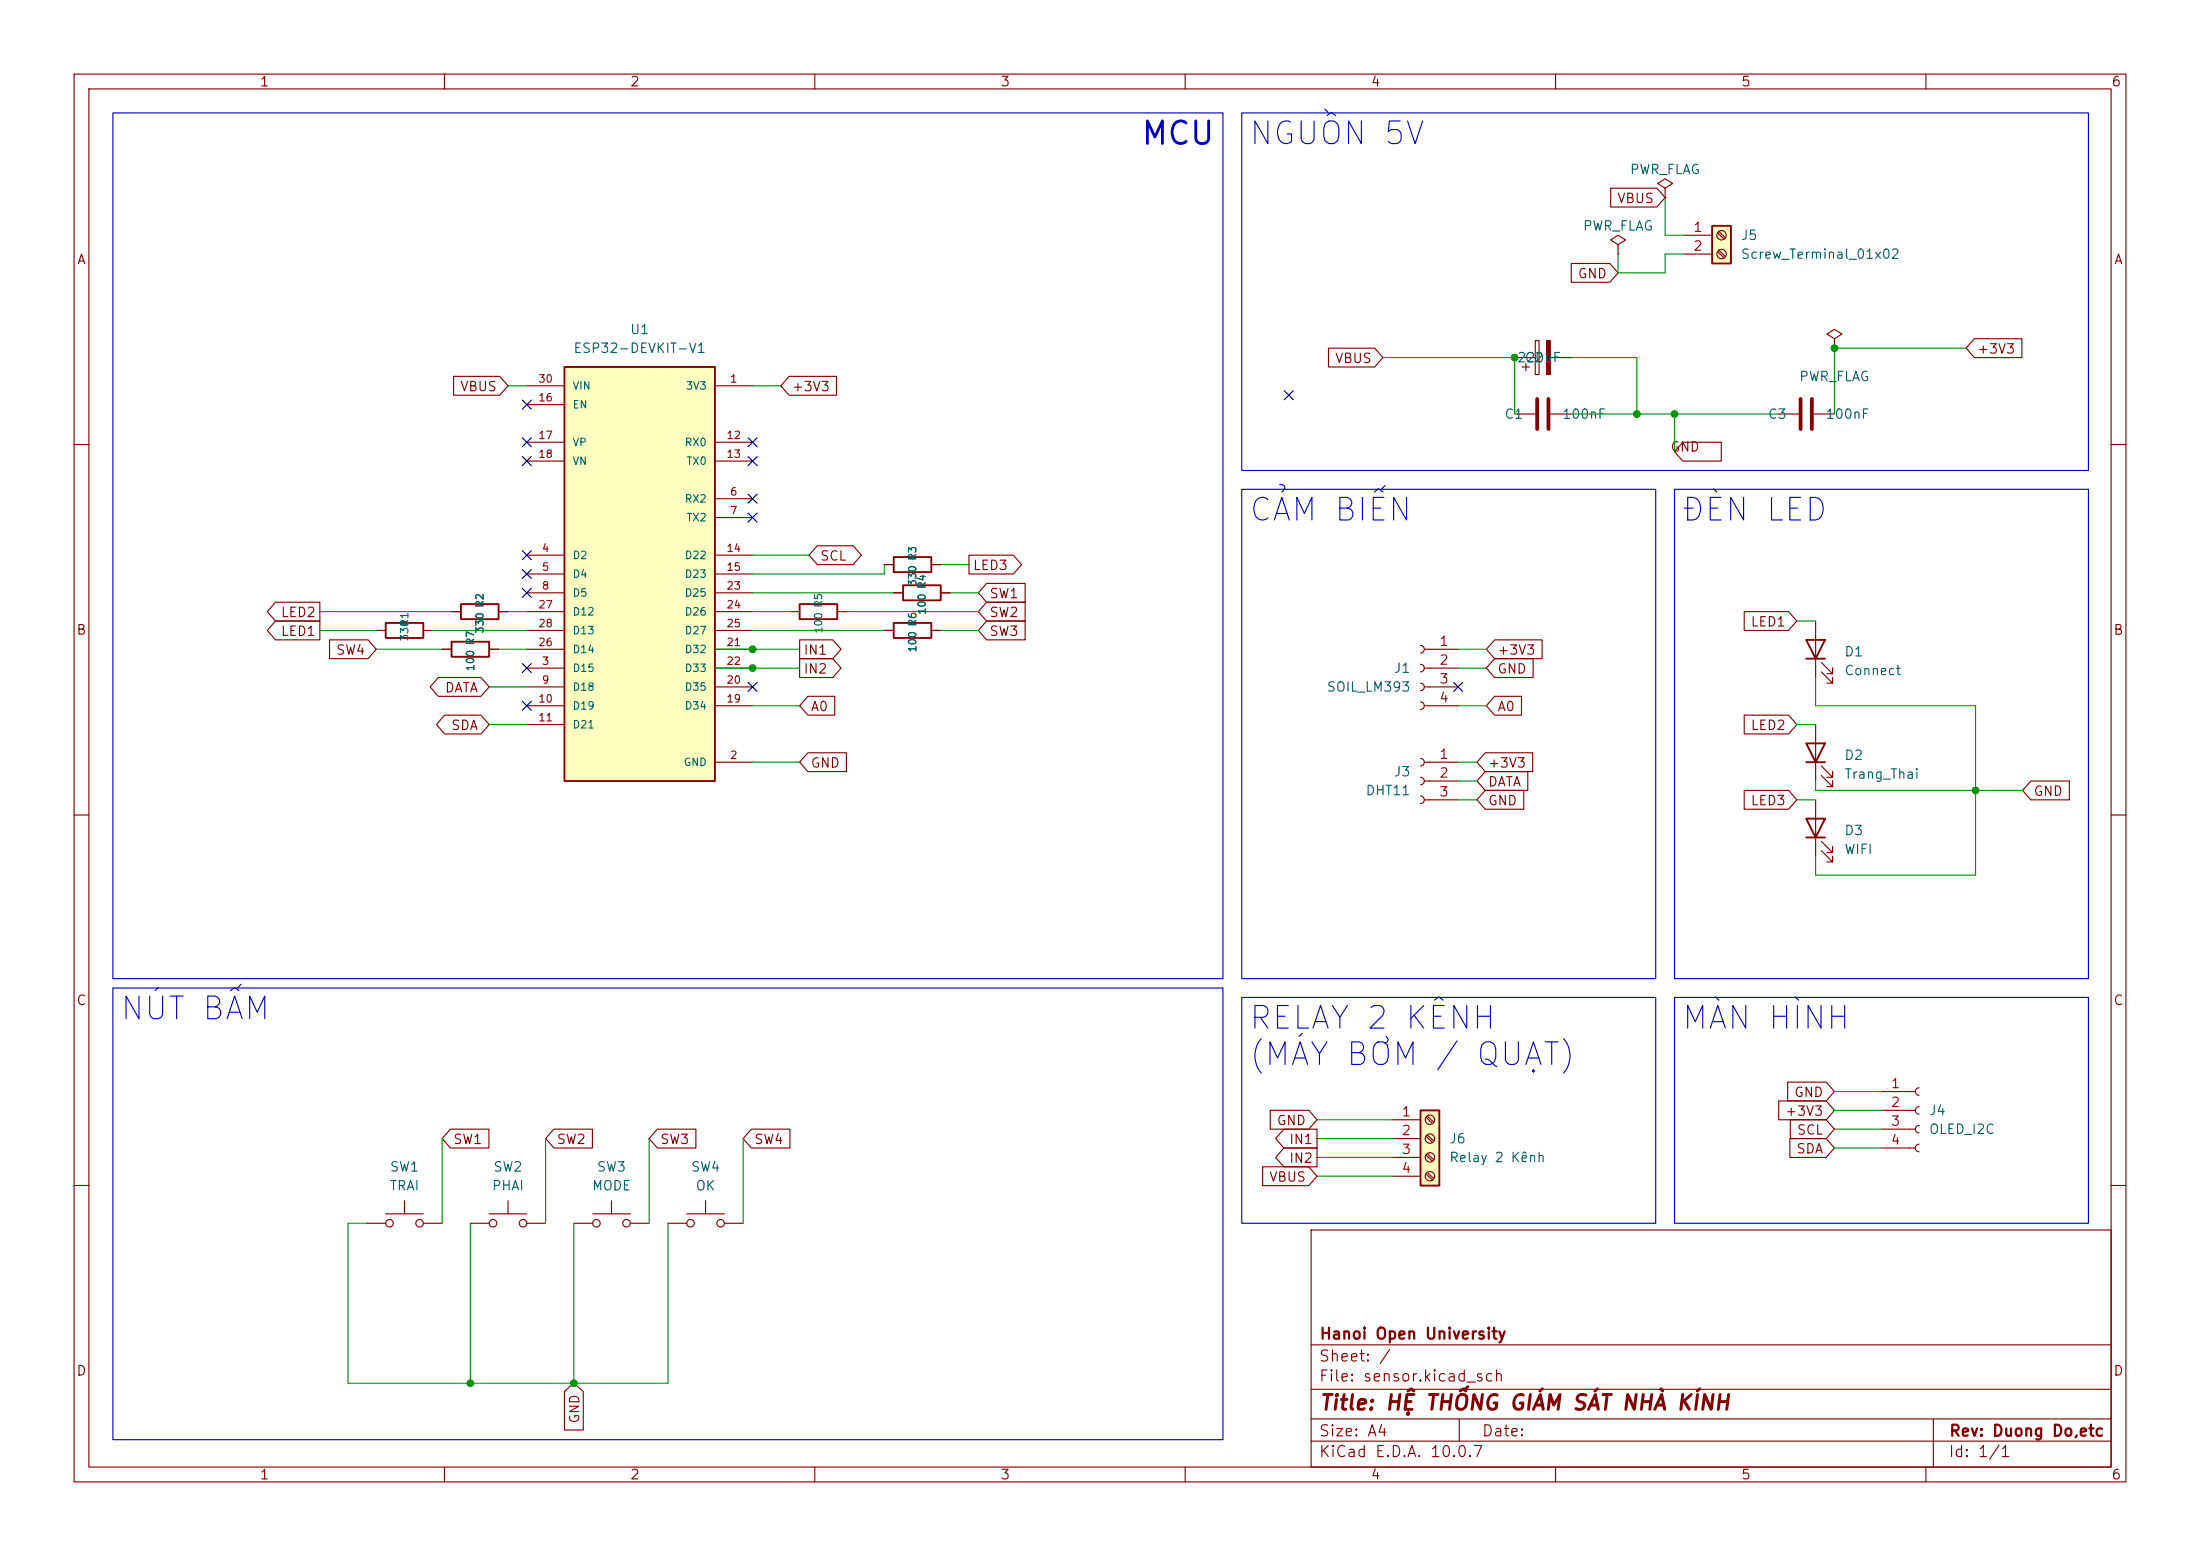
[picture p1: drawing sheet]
<svg xmlns="http://www.w3.org/2000/svg" width="297mm" height="210mm" viewBox="0 0 297 210" stroke-linecap="round" stroke-linejoin="round" font-family="sans-serif">
<g fill="none" stroke="#840000" stroke-width=".15">
<path d="M10 10h277v190h-277zM12 12h273v186h-273zM60 10v2M110 10v2M160 10v2M210 10v2M260 10v2M240 55.9h2.8M244.9 55.9h2.7M10 60h2M285 60h2M106.7 82.6h1.2"/>
<path d="M113 82.6h1.3M10 110h2M285 110h2M10 160h2M63.5 165.1h2.5M66 163.8h5.1M68.6 162.1v1.7M71.1 165.1h2.6M177 166h108v32h-108zM285 160h2M60 198v2M110 198v2"/>
<path d="M160 198v2M177 194.5h108M177 191.5h108M177 187.5h108M177 181.5h108M197 191.5v3M210 198v2M260 198v2M261 191.5v6.5"/>
<circle cx="66.5" cy="165.1" r=".51"/>
<circle cx="70.6" cy="165.1" r=".51"/>
</g>
<path d="M243.1 53.8v4.1M244.6 53.8v4.1" fill="none" stroke="#840000" stroke-width=".51"/>
<path d="M107.9 81.5h5.1v2.1h-5.1z" fill="none" stroke="#840000" stroke-width=".25"/>
<path d="M76.2 49.5h20.3v55.9h-20.3z" fill="#ffffc2"/>
<path d="M76.2 49.5h20.3v55.9h-20.3zM61 86.6h5v2h-5zM120.6 84.1h5.1v2h-5.1z" fill="none" stroke="#840000" stroke-width=".25"/>
<g fill="none" stroke="#840000" stroke-width=".15">
<path d="M218.4 33l1.1-.6-1.1-.6-1 .6 1 .6v1.3M218.4 34.3h.1M71.1 52.1h5.1M71.1 59.7h5.1M71.1 54.6h5.1M96.5 52.1h5.1M96.5 59.7h5.1M204.5 48.3h2.8M205.5 49.5h1M206 49v1M207.3 46h.5v4.5h-.5zM209.3 48.3h2.8"/>
<path d="M71.1 74.9h5.1M71.1 77.5h5.1M71.1 62.2h5.1M96.5 74.9h5.1M96.5 77.5h5.1M96.5 67.3h5.1M96.5 69.9h5.1M96.5 62.2h5.1M59.7 87.6h1.3M66 87.6h1.3M71.1 90.2h5.1M71.1 80h5.1"/>
<path d="M71.1 92.7h5.1M71.1 95.3h5.1M71.1 97.8h5.1M71.1 87.6h5.1M71.1 82.6h5.1M71.1 85.1h5.1M96.5 90.2h5.1M96.5 80h5.1M96.5 92.7h5.1M96.5 95.3h5.1M96.5 87.6h5.1M96.5 82.6h5.1"/>
<path d="M96.5 85.1h5.1M119.4 85.1h1.2M125.7 85.1h1.3M96.5 102.9h5.1M49.5 165.1h2.6M52.1 163.8h5M54.6 162.1v1.7M57.1 165.1h2.6"/>
<circle cx="52.6" cy="165.1" r=".51"/>
<circle cx="56.6" cy="165.1" r=".51"/>
</g>
<path d="M208.8 46h.5v4.5h-.5z" fill="#840000" stroke="#840000" stroke-width=".15"/>
<path d="M231.1 30.5h2.6v5.1h-2.6z" fill="#ffffc2"/>
<path d="M231.1 30.5h2.6v5.1h-2.6zM120.6 75.2h5.1v2h-5.1zM121.9 79h5.1v2h-5.1zM52.1 84.1h5v2h-5zM62.2 81.5h5.1v2.1h-5.1zM243.8 86.4h2.6l-1.3 2.5zM243.8 88.9h2.6M243.8 100.3h2.6l-1.3 2.6zM243.8 102.9h2.6" fill="none" stroke="#840000" stroke-width=".25"/>
<g fill="none" stroke="#840000" stroke-width=".15">
<path d="M224.8 25.4l1-.6-1-.7-1 .7 1 .6v1.3M224.8 26.7h.1M227.3 31.8h3.8M227.3 34.3h3.8M231.9 31.4l.8 .9M231.9 34l.8 .8M232.1 31.2l.8 .9M232.1 33.8l.8 .8M204.5 55.9h2.8M209.3 55.9h2.8M247.6 45.7l1.1-.6-1.1-.6-1 .6 1 .6v1.3M247.6 47h.1"/>
<path d="M119.4 76.2h1.2M125.7 76.2h1.3M50.8 85.1h1.3M57.1 85.1h1.3M61 82.6h1.2M67.3 82.6h1.3M120.6 80h1.3M127 80h1.3M191.8 87.1a.51 .51 0 0 1 .5 .5 .51 .51 0 0 1-.5 .5M191.8 89.7a.51 .51 0 0 1 .5 .5 .51 .51 0 0 1-.5 .5M191.8 92.2a.51 .51 0 0 1 .5 .5 .51 .51 0 0 1-.5 .5M191.8 94.7a.51 .51 0 0 1 .5 .6 .51 .51 0 0 1-.5 .5"/>
<path d="M192.3 87.6h4.5M192.3 90.2h4.5M192.3 92.7h4.5M192.3 95.3h4.5M245.1 83.8v7.6M245.1 97.8v7.6M245.9 90.7l1.5 1.5v-.8v.8h-.8M245.9 89.4l1.5 1.5v-.7v.7h-.8M245.9 104.6l1.5 1.6v-.8v.8h-.8M245.9 103.4l1.5 1.5v-.8v.8h-.8M77.5 165.1h2.5M80 163.8h5.1"/>
<path d="M82.5 162.1v1.7M85.1 165.1h2.5M90.2 165.1h2.5M92.7 163.8h5.1M95.2 162.1v1.7M97.8 165.1h2.5"/>
<circle cx="232.4" cy="31.7" r=".63"/>
<circle cx="232.4" cy="34.3" r=".63"/>
<circle cx="80.5" cy="165.1" r=".51"/>
<circle cx="84.6" cy="165.1" r=".51"/>
<circle cx="93.2" cy="165.1" r=".51"/>
<circle cx="97.3" cy="165.1" r=".51"/>
</g>
<path d="M207.5 53.8v4.1M209 53.8v4.1" fill="none" stroke="#840000" stroke-width=".51"/>
<path d="M191.8 149.9h2.5v10.1h-2.5z" fill="#ffffc2"/>
<path d="M243.8 110.5h2.6l-1.3 2.5zM243.8 113h2.6M191.8 149.9h2.5v10.1h-2.5z" fill="none" stroke="#840000" stroke-width=".25"/>
<g fill="none" stroke="#840000" stroke-width=".15">
<path d="M212.1 35.6h5.2l1.1 1.2-1.1 1.3h-5.2zM217.4 25.4h6.3l1.1 1.3-1.1 1.2h-6.3zM61.2 50.8h6.3l1.1 1.3-1.1 1.2h-6.3zM106.5 50.8h6.4v2.5h-6.4l-1.1-1.2zM179.3 47h6.3l1.1 1.3-1.1 1.2h-6.3zM227.2 59.7h5.2v2.5h-5.2l-1.1-1.2zM266.5 45.7h6.5v2.6h-6.5l-1.1-1.3zM110.3 73.7h4.9l1.1 1.2-1.1 1.3h-4.9l-1.1-1.3zM119.4 76.2h1.2M125.7 76.2h1.3M130.8 74.9h6l1.1 1.3-1.1 1.3h-6zM133.2 78.7h5.2v2.6h-5.2l-1.1-1.3z"/>
<path d="M37.2 81.3h6v2.5h-6l-1.1-1.2zM37.2 83.8h6v2.6h-6l-1.1-1.3zM44.5 86.4h5.2l1.1 1.2-1.1 1.3h-5.2zM59.2 91.4h5.7l1.1 1.3-1.1 1.3h-5.7l-1.1-1.3zM59.7 87.6h1.3M60 96.5h4.9l1.1 1.3-1.1 1.3h-4.9l-1.1-1.3zM61 82.6h1.2M66 87.6h1.3M67.3 82.6h1.3M107.9 88.9h4.5l1.1 1.3-1.1 1.2h-4.5zM107.9 86.4h4.5l1.1 1.2-1.1 1.3h-4.5zM109.1 94h3.6v2.5h-3.6l-1.2-1.2z"/>
<path d="M119.4 85.1h1.2M120.6 80h1.3M125.7 85.1h1.3M127 80h1.3M133.2 83.8h5.2v2.6h-5.2l-1.1-1.3zM133.2 81.3h5.2v2.5h-5.2l-1.1-1.2zM201.8 94h3.6v2.5h-3.6l-1.1-1.2zM201.8 86.4h6.4v2.5h-6.4l-1.1-1.3zM201.8 88.9h5.2v2.5h-5.2l-1.1-1.2zM235.5 82.5h6l1.1 1.3-1.1 1.3h-6zM235.5 96.5h6l1.1 1.3-1.1 1.3h-6zM109.1 101.6h5.2v2.5h-5.2l-1.2-1.2z"/>
<path d="M191.8 102.4a.51 .51 0 0 1 .5 .5 .51 .51 0 0 1-.5 .5M191.8 104.9a.51 .51 0 0 1 .5 .5 .51 .51 0 0 1-.5 .5M191.8 107.4a.51 .51 0 0 1 .5 .6 .51 .51 0 0 1-.5 .5M192.3 102.9h4.5M192.3 105.4h4.5M192.3 108h4.5M200.5 104.1h5.8v2.6h-5.8l-1.1-1.3zM200.5 101.6h6.4v2.5h-6.4l-1.1-1.2zM200.5 106.7h5.2v2.5h-5.2l-1.1-1.2zM235.5 106.7h6l1.1 1.3-1.1 1.2h-6zM245.1 108v7.6M245.9 114.8l1.5 1.5v-.7v.7h-.8"/>
<path d="M245.9 113.5l1.5 1.6v-.8v.8h-.8M274.2 105.4h5.2v2.6h-5.2l-1.2-1.3zM60.8 152.4h5.2v2.5h-5.2l-1.1-1.2zM74.8 152.4h5.2v2.5h-5.2l-1.1-1.2zM88.7 152.4h5.2v2.5h-5.2l-1.1-1.2zM101.4 152.4h5.2v2.5h-5.2l-1.1-1.2zM170.5 157.5h6.2l1.1 1.3-1.1 1.2h-6.2zM171.5 149.9h5.2l1.1 1.2-1.1 1.3h-5.2zM173.3 152.4h4.5v2.5h-4.5l-1.1-1.2zM173.3 154.9h4.5v2.6h-4.5l-1.1-1.3zM188 151.1h3.8M188 153.7h3.8"/>
<path d="M188 156.2h3.8M188 158.8h3.8M192.5 150.8l.9 .8M192.5 153.3l.9 .9M192.5 155.9l.9 .8M192.5 158.4l.9 .9M192.7 150.6l.8 .9M192.7 153.2l.8 .8M192.7 155.7l.8 .8M192.7 158.2l.8 .9M240.1 148.6h6.4l1.1 1.3-1.1 1.2h-6.4zM241.3 146h5.2l1.1 1.3-1.1 1.3h-5.2z"/>
<path d="M241.6 153.7h4.9l1.1 1.2-1.1 1.3h-4.9zM241.7 151.1h4.8l1.1 1.3-1.1 1.3h-4.8zM254 147.3h4.6M254 149.9h4.6M254 152.4h4.6M254 154.9h4.6M259.1 146.8a.51 .51 0 0 0-.5 .5 .51 .51 0 0 0 .5 .5M259.1 149.4a.51 .51 0 0 0-.5 .5 .51 .51 0 0 0 .5 .5M259.1 151.9a.51 .51 0 0 0-.5 .5 .51 .51 0 0 0 .5 .5M259.1 154.4a.51 .51 0 0 0-.5 .5 .51 .51 0 0 0 .5 .5M76.2 187.8l1.3-1.1 1.2 1.1v5.2h-2.5z"/>
<circle cx="193" cy="153.7" r=".63"/>
<circle cx="193" cy="151.1" r=".63"/>
<circle cx="193" cy="156.2" r=".63"/>
<circle cx="193" cy="158.7" r=".63"/>
</g>
<g fill="none" stroke="#009600" stroke-width=".15">
<path d="M218.4 34.3v2.5h6.4v-2.5h2.5M224.8 26.7v5.1h2.5M68.6 52.1h2.5M101.6 52.1h3.8M186.7 48.3h17.8v7.6M212.1 48.3h8.9v7.6M212.1 55.9h27.9M226.1 55.9v5.1M265.4 47h-17.8v8.9M101.6 74.9h7.6M119.4 76.2v1.3h-17.8M127 76.2h3.8"/>
<path d="M43.2 82.6h17.8M43.2 85.1h7.6M50.8 87.6h8.9M58.4 85.1h12.7M66 92.7h5.1M66 97.8h5.1M67.3 87.6h3.8M68.6 82.6h2.5M96.5 87.6h11.4M96.5 90.2h11.4M101.6 82.6h5.1M101.6 80h19"/>
<path d="M101.6 85.1h17.8M101.6 95.3h6.3M114.3 82.6h17.8M127 85.1h5.1M128.3 80h3.8M196.8 87.6h3.9M196.8 90.2h3.9M196.8 95.3h3.9M242.6 83.8h2.5M242.6 97.8h2.5M245.1 91.4v3.9h21.6v22.8h-21.6v-2.5M101.6 102.9h6.3"/>
<path d="M196.8 102.9h2.6M196.8 105.4h2.6M196.8 108h2.6M242.6 108h2.5M245.1 105.4v1.3h27.9M59.7 153.7v11.4M73.7 153.7v11.4M87.6 153.7v11.4M100.3 153.7v11.4M177.8 151.1h10.2M177.8 156.2h10.2M177.8 158.8h10.2"/>
<path d="M177.8 153.7h10.2M247.6 152.4h6.4M247.6 149.9h6.4M247.6 147.3h6.4M247.6 154.9h6.4M49.5 165.1h-2.5v21.6h43.2v-21.6M63.5 165.1v21.6M77.5 165.1v21.6"/>
</g>
<g fill="none" stroke="#000084" stroke-width=".15">
<path d="M70.5 54l1.2 1.2M70.5 59.1l1.2 1.2M71.7 54l-1.2 1.2M71.7 59.1l-1.2 1.2M101 59.1l1.2 1.2M102.2 59.1l-1.2 1.2M173.4 52.7l1.2 1.2M174.6 52.7l-1.2 1.2M70.5 76.9l1.2 1.2M70.5 74.3l1.2 1.2M70.5 61.6l1.2 1.2M70.5 79.4l1.2 1.2"/>
<path d="M71.7 76.9l-1.2 1.2M71.7 74.3l-1.2 1.2M71.7 61.6l-1.2 1.2M71.7 79.4l-1.2 1.2M101 61.6l1.2 1.2M101 66.7l1.2 1.2M101 69.2l1.2 1.3M102.2 61.6l-1.2 1.2M102.2 66.7l-1.2 1.2M102.2 69.2l-1.2 1.3M70.5 89.6l1.2 1.2M70.5 94.6l1.2 1.3"/>
<path d="M71.7 89.6l-1.2 1.2M71.7 94.6l-1.2 1.3M101 92.1l1.2 1.2M102.2 92.1l-1.2 1.2M196.2 92.1l1.3 1.2M197.5 92.1l-1.3 1.2"/>
</g>
<path d="M15.2 15.2h149.9v116.9h-149.9zM167.6 15.2h114.3v48.3h-114.3zM167.6 66h55.9v66.1h-55.9zM226.1 66h55.8v66.1h-55.8zM15.2 133.4h149.9v60.9h-149.9zM167.6 134.6h55.9v30.5h-55.9zM226.1 134.6h55.8v30.5h-55.8z" fill="none" stroke="#0000c2" stroke-width=".15"/>
<g fill="#009600" stroke="#009600" stroke-width=".14">
<circle cx="266.7" cy="106.7" r=".46"/>
<circle cx="204.5" cy="48.3" r=".46"/>
<circle cx="221" cy="55.9" r=".46"/>
<circle cx="63.5" cy="186.7" r=".46"/>
<circle cx="77.5" cy="186.7" r=".46"/>
<circle cx="226.1" cy="55.9" r=".46"/>
<circle cx="247.6" cy="47" r=".46"/>
<circle cx="101.6" cy="90.2" r=".46"/>
<circle cx="101.6" cy="87.6" r=".46"/>
</g>
<g font-size="3" fill="#0000c2">
<text x="153.9" y="20.3">MCU</text>
<text x="168.4" y="20.3">NGUỒN 5V</text>
<text x="168.4" y="71.1">CẢM BIẾN</text>
<text x="226.8" y="71.1">ĐÈN LED</text>
<text x="16" y="138.4">NÚT BẤM</text>
<text x="168.4" y="139.7">RELAY 2 KÊNH</text>
<text x="226.8" y="139.7">MÀN HÌNH</text>
<text x="168.4" y="144.6">(MÁY BƠM / QUẠT)</text>
</g>
<text font-size="2" fill="#840000" x="178" y="190.8">Title: HỆ THỐNG GIÁM SÁT NHÀ KÍNH</text>
<g font-size="1.5" fill="#840000">
<text x="178" y="184.1">Sheet: /</text>
<text x="178" y="181.1">Hanoi Open University</text>
<text x="178" y="186.8">File: sensor.kicad_sch</text>
<text x="178" y="197">KiCad E.D.A. 10.0.7</text>
<text x="178" y="194.2">Size: A4</text>
<text x="200" y="194.2">Date:</text>
<text x="263" y="197">Id: 1/1</text>
<text x="263" y="194.2">Rev: Duong Do,etc</text>
</g>
<g font-size="1.3" fill="#840000">
<text x="35" y="12">1</text>
<text x="85" y="12">2</text>
<text x="135" y="12">3</text>
<text x="185" y="12">4</text>
<text x="235" y="12">5</text>
<text x="285" y="12">6</text>
<text x="218.2" y="27.7">VBUS</text>
<text x="10.3" y="36">A</text>
<text x="285.3" y="36">A</text>
<text x="212.9" y="37.9">GND</text>
<text x="62" y="53.1">VBUS</text>
<text x="106.8" y="53.1">+3V3</text>
<text x="180.1" y="49.3">VBUS</text>
<text x="266.8" y="48">+3V3</text>
<text x="225.4" y="61.3">GND</text>
<text x="110.6" y="76">SCL</text>
<text x="131.3" y="77.3">LED3</text>
<text x="37.8" y="83.6">LED2</text>
<text x="133.5" y="81.1">SW1</text>
<text x="133.5" y="83.6">SW2</text>
<text x="10.2" y="86">B</text>
<text x="37.8" y="86.1">LED1</text>
<text x="45.3" y="88.7">SW4</text>
<text x="108.4" y="88.7">IN1</text>
<text x="133.5" y="86.1">SW3</text>
<text x="202.1" y="88.7">+3V3</text>
<text x="236.3" y="84.9">LED1</text>
<text x="285.2" y="86">B</text>
<text x="60" y="93.8">DATA</text>
<text x="108.4" y="91.2">IN2</text>
<text x="202.1" y="91.2">GND</text>
<text x="60.8" y="98.8">SDA</text>
<text x="109.4" y="96.3">A0</text>
<text x="202.1" y="96.3">A0</text>
<text x="236.3" y="98.8">LED2</text>
<text x="109.4" y="103.9">GND</text>
<text x="200.8" y="106.5">DATA</text>
<text x="200.8" y="103.9">+3V3</text>
<text x="274.5" y="107.7">GND</text>
<text x="200.8" y="109">GND</text>
<text x="236.3" y="109">LED3</text>
<text x="10.2" y="136">C</text>
<text x="285.2" y="136">C</text>
<text x="242.1" y="148.4">GND</text>
<text x="61.1" y="154.7">SW1</text>
<text x="75.1" y="154.7">SW2</text>
<text x="89" y="154.7">SW3</text>
<text x="101.7" y="154.7">SW4</text>
<text x="172.3" y="152.2">GND</text>
<text x="174" y="154.7">IN1</text>
<text x="240.9" y="150.9">+3V3</text>
<text x="242.4" y="156">SDA</text>
<text x="242.5" y="153.5">SCL</text>
<text x="171.2" y="159.8">VBUS</text>
<text x="174" y="157.3">IN2</text>
<text x="10.2" y="186">D</text>
<text x="285.2" y="186">D</text>
<text x="78.5" y="192.2" transform="rotate(-90 78.5 192.2)">GND</text>
<text x="35" y="200">1</text>
<text x="85" y="200">2</text>
<text x="135" y="200">3</text>
<text x="185" y="200">4</text>
<text x="235" y="200">5</text>
<text x="285" y="200">6</text>
</g>
<g font-size="1.3" fill="#006464">
<text x="219.9" y="23.8">PWR_FLAG</text>
<text x="213.6" y="31.4">PWR_FLAG</text>
<text x="234.9" y="32.7">J5</text>
<text x="234.9" y="35.3">Screw_Terminal_01x02</text>
<text x="77.3" y="48">ESP32-DEVKIT-V1</text>
<text x="85" y="45.4">U1</text>
<text x="204.7" y="49.2">220uF</text>
<text x="205.7" y="49.2">C2</text>
<text x="242.8" y="51.8">PWR_FLAG</text>
<text x="203" y="56.8">C1</text>
<text x="210.8" y="56.8">100nF</text>
<text x="238.6" y="56.8">C3</text>
<text x="246.4" y="56.8">100nF</text>
<text x="248.9" y="88.9">D1</text>
<text x="179" y="93.7">SOIL_LM393</text>
<text x="188.1" y="91.1">J1</text>
<text x="248.9" y="91.5">Connect</text>
<text x="184.3" y="107.6">DHT11</text>
<text x="188.1" y="105.1">J3</text>
<text x="248.9" y="102.9">D2</text>
<text x="248.9" y="105.4">Trang_Thai</text>
<text x="248.9" y="113">D3</text>
<text x="248.9" y="115.6">WIFI</text>
<text x="195.6" y="154.6">J6</text>
<text x="260.3" y="150.8">J4</text>
<text x="260.3" y="153.4">OLED_I2C</text>
<text x="52.5" y="161">TRAI</text>
<text x="52.5" y="158.4">SW1</text>
<text x="66.3" y="161">PHAI</text>
<text x="66.5" y="158.4">SW2</text>
<text x="79.8" y="161">MODE</text>
<text x="80.5" y="158.4">SW3</text>
<text x="93.2" y="158.4">SW4</text>
<text x="93.8" y="161">OK</text>
<text x="195.6" y="157.2">Relay 2 Kênh</text>
</g>
<g font-size="1.3" fill="#a90000">
<text x="228.5" y="31.6">1</text>
<text x="228.5" y="34.2">2</text>
<text x="194.2" y="87.5">1</text>
<text x="194.2" y="90">2</text>
<text x="194.2" y="92.6">3</text>
<text x="194.2" y="95.1">4</text>
<text x="194.2" y="102.7">1</text>
<text x="194.2" y="105.3">2</text>
<text x="194.2" y="107.8">3</text>
<text x="255.2" y="147.2">1</text>
<text x="255.2" y="149.7">2</text>
<text x="189.1" y="151">1</text>
<text x="189.1" y="153.5">2</text>
<text x="255.2" y="152.3">3</text>
<text x="255.2" y="154.8">4</text>
<text x="189.1" y="156.1">3</text>
<text x="189.1" y="158.6">4</text>
</g>
<g font-size="1" fill="#a90000">
<text x="72.6" y="51.9">30</text>
<text x="98.5" y="51.9">1</text>
<text x="72.6" y="54.4">16</text>
<text x="72.6" y="59.5">17</text>
<text x="98" y="59.5">12</text>
<text x="72.6" y="62">18</text>
<text x="98" y="62">13</text>
<text x="98.5" y="67.1">6</text>
<text x="98.5" y="69.7">7</text>
<text x="73.1" y="74.7">4</text>
<text x="73.1" y="77.3">5</text>
<text x="98" y="74.7">14</text>
<text x="98" y="77.3">15</text>
<text x="72.6" y="82.4">27</text>
<text x="73.1" y="79.8">8</text>
<text x="98" y="79.8">23</text>
<text x="98" y="82.4">24</text>
<text x="72.6" y="87.4">26</text>
<text x="72.6" y="84.9">28</text>
<text x="73.1" y="90">3</text>
<text x="98" y="87.4">21</text>
<text x="98" y="90">22</text>
<text x="98" y="84.9">25</text>
<text x="72.6" y="95.1">10</text>
<text x="73.1" y="92.5">9</text>
<text x="98" y="95.1">19</text>
<text x="98" y="92.5">20</text>
<text x="72.6" y="97.6">11</text>
<text x="98.5" y="102.7">2</text>
</g>
<g font-size="1" fill="#006464">
<text x="77.2" y="52.8">VIN</text>
<text x="92.5" y="52.8">3V3</text>
<text x="77.2" y="55.4">EN</text>
<text x="77.2" y="60.5">VP</text>
<text x="77.2" y="63">VN</text>
<text x="92.4" y="60.5">RX0</text>
<text x="92.6" y="63">TX0</text>
<text x="92.4" y="68.1">RX2</text>
<text x="92.6" y="70.6">TX2</text>
<text x="77.2" y="75.7">D2</text>
<text x="92.4" y="75.7">D22</text>
<text x="77.2" y="78.2">D4</text>
<text x="77.2" y="80.8">D5</text>
<text x="77.2" y="83.3">D12</text>
<text x="92.4" y="78.2">D23</text>
<text x="92.4" y="80.8">D25</text>
<text x="92.4" y="83.3">D26</text>
<text x="123.9" y="79.2" transform="rotate(-90 123.9 79.2)">330 R3</text>
<text x="125.2" y="83.1" transform="rotate(-90 125.2 83.1)">100 R4</text>
<text x="55.4" y="86.6" transform="rotate(-90 55.4 86.6)">330</text>
<text x="55.4" y="84.6" transform="rotate(-90 55.4 84.6)">R1</text>
<text x="65.5" y="85.6" transform="rotate(-90 65.5 85.6)">330 R2</text>
<text x="77.2" y="88.4">D14</text>
<text x="77.2" y="85.9">D13</text>
<text x="92.4" y="88.4">D32</text>
<text x="92.4" y="85.9">D27</text>
<text x="111.2" y="85.6" transform="rotate(-90 111.2 85.6)">100 R5</text>
<text x="123.9" y="88.1" transform="rotate(-90 123.9 88.1)">100 R6</text>
<text x="64.3" y="90.7" transform="rotate(-90 64.3 90.7)">100 R7</text>
<text x="77.2" y="90.9">D15</text>
<text x="77.2" y="93.5">D18</text>
<text x="92.4" y="93.5">D35</text>
<text x="92.4" y="90.9">D33</text>
<text x="77.2" y="96">D19</text>
<text x="77.2" y="98.6">D21</text>
<text x="92.4" y="96">D34</text>
<text x="92.2" y="103.6">GND</text>
</g>
</svg>
